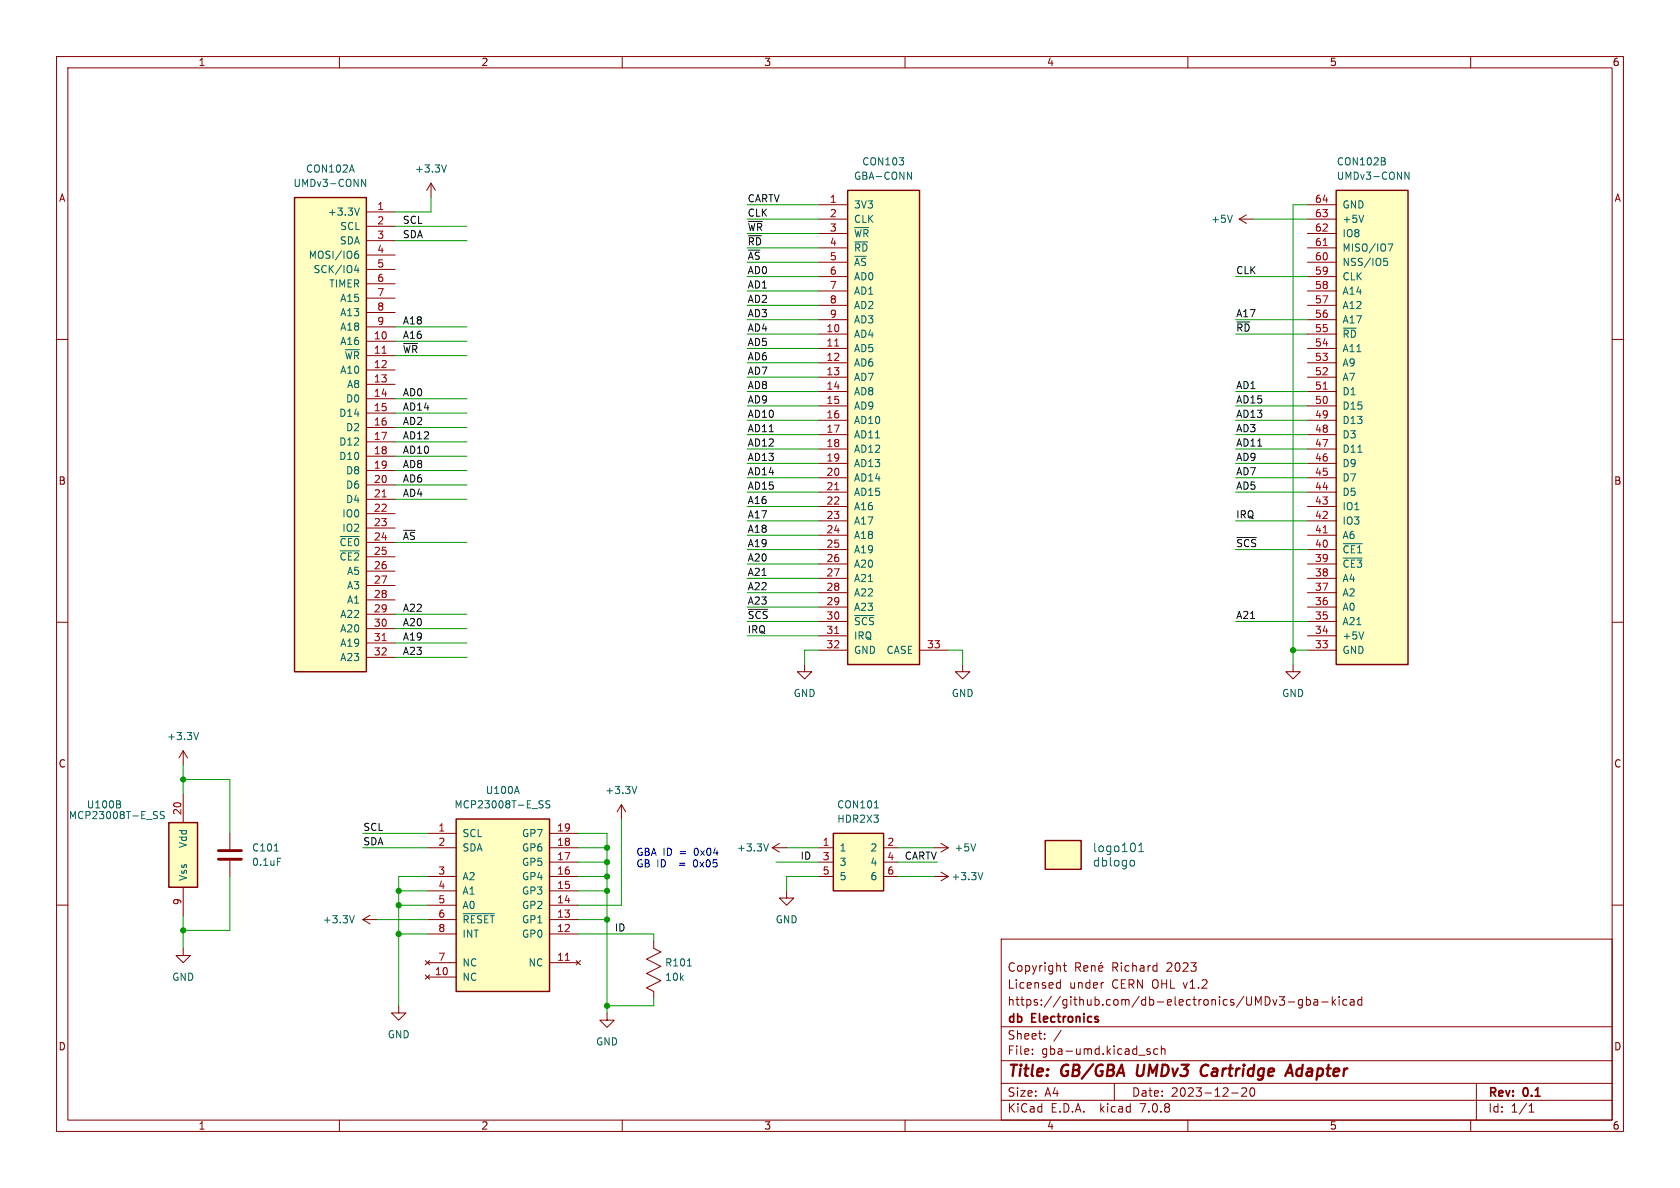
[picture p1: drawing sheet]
<svg xmlns="http://www.w3.org/2000/svg" width="297mm" height="210mm" viewBox="0 0 297 210" stroke-linecap="round" stroke-linejoin="round" font-family="sans-serif">
<g fill="none" stroke="#840000" stroke-width=".18">
<path d="M10 10h277v190h-277zM12 12h273v186h-273zM60 10v2M110 10v2M160 10v2M210 10v2M260 10v2M64.8 37.5h5M76.2 32.4l-.8 1.3M76.2 32.4v2.5M76.2 32.4l.8 1.3M144.8 36.2h5.1"/>
<path d="M144.8 38.7h5.1M219.1 38.7h2.5M219.1 38.7l1.2 .8M220.3 38l-1.2 .7M231.1 36.2h5.1M231.1 38.7h5.1M10 60h2M64.8 40h5M64.8 42.5h5M64.8 45.1h5M64.8 47.6h5M64.8 50.2h5"/>
<path d="M64.8 52.7h5M64.8 55.2h5M64.8 57.8h5M144.8 59.1h5.1M144.8 41.3h5.1M144.8 43.8h5.1M144.8 46.4h5.1M144.8 48.9h5.1M144.8 51.4h5.1M144.8 54h5.1M144.8 56.5h5.1M231.1 59.1h5.1"/>
<path d="M231.1 41.3h5.1M231.1 43.8h5.1M231.1 46.4h5.1M231.1 48.9h5.1M231.1 51.4h5.1M231.1 54h5.1M231.1 56.5h5.1M285 60h2M64.8 60.3h5M64.8 62.9h5M64.8 65.4h5M64.8 67.9h5"/>
<path d="M64.8 70.5h5M64.8 73h5M64.8 75.6h5M64.8 78.1h5M144.8 61.6h5.1M144.8 64.1h5.1M144.8 66.7h5.1M144.8 69.2h5.1M144.8 71.8h5.1M144.8 74.3h5.1M144.8 76.8h5.1M144.8 79.4h5.1"/>
<path d="M231.1 61.6h5.1M231.1 64.1h5.1M231.1 66.7h5.1M231.1 69.2h5.1M231.1 71.8h5.1M231.1 74.3h5.1M231.1 76.8h5.1M231.1 79.4h5.1M64.8 80.6h5M64.8 83.2h5M64.8 85.7h5M64.8 88.3h5"/>
<path d="M64.8 90.8h5M64.8 93.3h5M64.8 95.9h5M64.8 98.4h5M144.8 81.9h5.1M144.8 84.5h5.1M144.8 87h5.1M144.8 89.5h5.1M144.8 92.1h5.1M144.8 94.6h5.1M144.8 97.2h5.1M144.8 99.7h5.1"/>
<path d="M231.1 81.9h5.1M231.1 84.5h5.1M231.1 87h5.1M231.1 89.5h5.1M231.1 92.1h5.1M231.1 94.6h5.1M231.1 97.2h5.1M231.1 99.7h5.1M10 110h2M64.8 101h5M64.8 103.5h5M64.8 106h5"/>
<path d="M64.8 108.6h5M64.8 111.1h5M64.8 113.7h5M64.8 116.2h5M142.2 117.5v1.2h1.3l-1.3 1.3-1.2-1.3h1.2M144.8 102.2h5.1M144.8 104.8h5.1M144.8 107.3h5.1M144.8 109.9h5.1M144.8 112.4h5.1M144.8 114.9h5.1M162.6 114.9h5"/>
<path d="M170.2 117.5v1.2h1.2l-1.2 1.3-1.3-1.3h1.3M228.6 117.5v1.2h1.3l-1.3 1.3-1.3-1.3h1.3M231.1 102.2h5.1M231.1 104.8h5.1M231.1 107.3h5.1M231.1 109.9h5.1M231.1 112.4h5.1M231.1 114.9h5.1M285 110h2M32.4 132.7v2.6M32.4 132.7l-.8 1.3M32.4 132.7l.7 1.3"/>
<path d="M10 160h2M32.4 140.3v5.1M32.4 156.8v5.1M40.6 147.3v2.8M40.6 152.1v2.8M75.6 154.9h5M75.6 149.9h5M75.6 147.3h5M75.6 157.5h5M97.2 154.9h5M97.2 149.9h5M97.2 152.4h5"/>
<path d="M97.2 147.3h5M97.2 157.5h5M109.9 142.2l-.8 1.3M109.9 142.2v2.6M109.9 142.2l.7 1.3M136.5 149.9h2.6M136.5 149.9l1.3 .7M137.8 149.1l-1.3 .8M139.1 157.5v1.3h-1.3l1.3 1.2 1.2-1.2h-1.2M144.8 154.9h2.5M144.8 149.9h2.5M144.8 152.4h2.5"/>
<path d="M156.2 154.9h2.5M156.2 149.9h2.5M156.2 152.4h2.5M165.1 154.9h2.5M165.1 149.9h2.5M166.4 154.2l1.2 .7M166.4 149.1l1.2 .8M167.6 154.9l-1.2 .8M167.6 149.9l-1.2 .7M285 160h2M32.4 167.6v1.3h1.3l-1.3 1.3-1.3-1.3h1.3M64.1 162.6l1.3 .7"/>
<path d="M64.1 162.6h2.6M65.4 161.8l-1.3 .8M70.5 177.8v1.3h1.3l-1.3 1.2-1.3-1.2h1.3M75.2 172.3l.7 .8M75.2 169.8l.7 .8M75.6 170.2h5M75.6 162.6h5M75.6 172.7h5M75.6 165.1h5M75.6 160h5M75.9 172.3l-.7 .8M75.9 169.8l-.7 .8"/>
<path d="M97.2 170.2h5M97.2 162.6h5M97.2 165.1h5M97.2 160h5M101.9 169.8l.7 .8M102.6 169.8l-.7 .8M107.3 179.1v1.2h1.3l-1.3 1.3-1.3-1.3h1.3M115.6 166.4v1.2l1.2 .7-2.5 1.2 2.5 1.3-2.5 1.3 2.5 1.3-2.5 1.2 1.3 .7v1.2M177 166h108v32h-108zM186.9 174.6h.6M186.9 173.8h.6M187.5 173.2v1.5"/>
<path d="M188 170.7h.5M188.2 170.2v1.3l.3 .2M190.2 171l.7-.1 .1-.2v-.4l-.3-.1h-.5v1.5M190.5 171l.5 .7M191.6 171.2l.7-.1-.1-.3-.4-.1-.2 .2 .1 .7h.5M193 170.8l.2-.1 .3 .1 .1 .9M193 170.7v1M194.2 171.2l.8-.1-.1-.3-.4-.1-.3 .2 .1 .7h.6M194.7 170.1l-.2 .2M195 173.7h.1M204.4 170.7l.1 .1M204.5 170.2v1.5"/>
<path d="M204.5 171.6l-.1 .1M226.2 176.2h.9l-.5 .6 .4 .1v.7l-.2 .1h-.4l-.2-.1M227.7 177.1h1.2M230.2 176.8l-.4-.1-.3 .3v.4l.2 .2h.5M230.2 176.7v1.2l-.2 .3-.4-.1M231 176.8l.4-.1 .3 .3v.4l-.2 .2h-.5M231 176.2v1.5M232.3 176.8h.6l.1 .9M233 177.1h-.5a.29 .29 0 0 0-.3 .3 .29 .29 0 0 0 .3 .3l.5-.1M233.7 177.1h1.1M235.5 176.2v1.5M235.7 177.1l.4 .6"/>
<path d="M236.1 176.7l-.6 .6M236.7 176.2v.1M236.7 176.7v1M238.1 176.8l-.4-.1-.3 .3v.4l.1 .2h.6M238.7 176.8h.6l.1 .9M239.4 177.1h-.5a.29 .29 0 0 0-.2 .3 .29 .29 0 0 0 .2 .3l.5-.1M240.7 176.8l-.4-.1-.3 .3v.4l.2 .2h.5M240.7 176.2v1.5M60 198v2M110 198v2M160 198v2M177 194.5h108"/>
<path d="M177 191.5h108M177 187.5h108M177 181.5h108M182.5 186.3v.1M182.5 185.5v.1M184.7 183.6v.1M184.7 182.8v.1M187.6 182.1l-1.3 2M197 191.5v3M202.7 185.7l.7 .4-.2 .3-.5-.1M203.3 185.5l-.3-.1-.3 .2M204.7 185.5l-.5-.1-.2 .3v.4l.1 .2h.6"/>
<path d="M205.3 185.5l.2-.1 .4 .1 .1 .9M205.3 184.9v1.5M210 198v2M217.7 193.2h1.2M220.3 192.4v.5l-.8 .9h.9M221.1 192.4a.81 .81 0 0 0 .4 1.4l.2-.1 .1-.5-.1-.8M260 198v2M261 191.5v6.5M270.3 196.6h.9M270.3 195.5l.4-.4v1.5"/>
</g>
<path d="M201.2 188.2l-.2 1.6 .3 .4M212.3 189.7a.63 .63 0 0 0 1 .4M213.3 188.2a.88 .88 0 0 0-1 .9M227.2 190.2l.9-2 .4 2M227.5 189.6h.9" fill="none" stroke="#840000" stroke-width=".4"/>
<g fill="#ffffc2" stroke="#ffffc2" stroke-width=".18">
<path d="M149.9 33.7h12.7v83.8h-12.7z"/>
<path d="M184.8 148.6h6.3v5.1h-6.3z"/>
<path d="M147.3 147.3h8.9v10.2h-8.9z"/>
<path d="M80.6 144.8h16.6v30.5h-16.6z"/>
<path d="M29.8 145.4h5.1v11.4h-5.1z"/>
<path d="M52.1 34.9h12.7v83.8h-12.7z"/>
<path d="M236.2 33.7h12.7v83.8h-12.7z"/>
</g>
<path d="M52.1 34.9h12.7v83.8h-12.7zM149.9 33.7h12.7v83.8h-12.7zM236.2 33.7h12.7v83.8h-12.7zM29.8 145.4h5.1v11.4h-5.1zM80.6 144.8h16.6v30.5h-16.6zM147.3 147.3h8.9v10.2h-8.9zM184.8 148.6h6.3v5.1h-6.3z" fill="none" stroke="#840000" stroke-width=".25"/>
<path d="M233.9 43.4h.7M67.6 62.4h.7M147.6 61.2h.7M233.9 68.8h.7M67.6 87.8h.7M147.6 86.6h.7M233.9 94.2h.7M67.6 113.2h.7M147.6 112h.7M99.9 169.8h.8" fill="none" stroke="#a90000" stroke-width=".18"/>
<g fill="none" stroke="#006464" stroke-width=".18">
<path d="M63.5 36.8l-.4 1.2M63.9 31.7l.7 1.3v-1.3M78.9 29.2l-.4 1.2M160.4 30.4l.7 1.3v-1.3M217.9 38l-.5 1.3M241.1 38l-.4 1.3M244.8 28.5l.1 .2-.1 .4M244.8 28v.4M248.4 30.4l.7 1.3v-1.3M62.8 44.9h.4l.2 .2-.1 .5h-.5M63 46.9l-.3 .9h.8M63.3 44.4l-.4 .1"/>
<path d="M63.3 47.4v.8M237.5 58h2.2M244.7 45.7h.6M244.7 46.2l.4-.1 .2 .3-.1 .5h-.5M245.4 43.1h.8l-.5 1.3M240.1 80h.7M60.2 94.8h3.3M60.2 97.4h3.3M237.5 98.7h3.3M237.5 96.1h3.3M151.1 108.8h3.4M241.1 111.7l-.4 1.3"/>
<path d="M35.1 129.5l-.4 1.3M91.4 139l.4 1.3M112.6 139l-.4 1.3M21 142.2l.3 .2v.3l-.2 .1M21.2 141.6l.1 .2-.1 .3M27.4 143.5h.4M27.6 144.1l.2 .3-.2 .3M29 143.5h-.4l-.3 .2 .1 .3 .6 .2v.4l-.2 .1h-.5M48.5 150.4h.7M49 151.7h.6M95.5 141.5l.5 .1M95.8 142.2l.2 .3-.2 .3"/>
<path d="M97.2 141.6l-.5-.1-.1 .2v.3l.5 .3 .1 .3-.2 .2h-.5M135.9 149.2l-.5 1.2M154.6 142.8h.7M172.5 149.2l-.4 1.2M173.8 154.2l-.5 1.3M200.1 152.1l.3 .1 .2 .2-.1 .6-.4 .1M201.3 150.6h.9M201.3 149.5l.4-.5v1.6M62.6 161.9l-.4 1.2M81.9 161.5h5.5M121.5 170.8h.7"/>
</g>
<path d="M38.6 151.9h4.1M38.6 150.4h4.1" fill="none" stroke="#840000" stroke-width=".51"/>
<path d="M218.7 95h3.4M132.3 107.7h3.4" fill="none" stroke="#0f0f0f" stroke-width=".18"/>
<g fill="none" stroke="#009600" stroke-width=".18">
<path d="M76.2 34.9v2.6h-6.4M132.1 36.2h12.7M132.1 38.7h12.7M221.6 38.7h9.5M231.1 36.2h-2.5v81.3M69.8 42.5h12.7M69.8 40h12.7M69.8 57.8h12.7M132.1 48.9h12.7M132.1 56.5h12.7M132.1 46.4h12.7M132.1 51.4h12.7"/>
<path d="M132.1 54h12.7M132.1 41.3h12.7M132.1 43.8h12.7M132.1 59.1h12.7M218.4 48.9h12.7M218.4 56.5h12.7M218.4 59.1h12.7M69.8 75.6h12.7M69.8 70.5h12.7M69.8 78.1h12.7M69.8 62.9h12.7M69.8 60.3h12.7"/>
<path d="M69.8 73h12.7M132.1 79.4h12.7M132.1 76.8h12.7M132.1 64.1h12.7M132.1 74.3h12.7M132.1 69.2h12.7M132.1 71.8h12.7M132.1 61.6h12.7M132.1 66.7h12.7M218.4 79.4h12.7M218.4 76.8h12.7M218.4 74.3h12.7"/>
<path d="M218.4 69.2h12.7M218.4 71.8h12.7M69.8 80.6h12.7M69.8 85.7h12.7M69.8 83.2h12.7M69.8 88.3h12.7M69.8 95.9h12.7M132.1 84.5h12.7M132.1 99.7h12.7M132.1 94.6h12.7M132.1 92.1h12.7M132.1 87h12.7"/>
<path d="M132.1 97.2h12.7M132.1 89.5h12.7M132.1 81.9h12.7M218.4 84.5h12.7M218.4 92.1h12.7M218.4 87h12.7M218.4 97.2h12.7M218.4 81.9h12.7M69.8 116.2h12.7M69.8 111.1h12.7M69.8 113.7h12.7M69.8 108.6h12.7"/>
<path d="M132.1 104.8h12.7M132.1 107.3h12.7M132.1 102.2h12.7M132.1 112.4h12.7M132.1 109.9h12.7M144.8 114.9h-2.6v2.6M167.6 114.9h2.6v2.6M218.4 109.9h12.7M228.6 114.9h2.5M32.4 137.8h8.2v9.5M32.4 135.3v5M40.6 154.9v9.6h-8.2"/>
<path d="M64.1 149.9h11.5M64.1 147.3h11.5M70.5 157.5h5.1M75.6 154.9h-5.1v22.9M102.2 149.9h5.1M102.2 147.3h5.1v31.8M102.2 157.5h5.1M102.2 154.9h5.1M102.2 152.4h5.1M109.9 144.8v15.2h-7.7M137.2 152.4h7.6M139.1 149.9h5.7"/>
<path d="M144.8 154.9h-5.7v2.6M158.7 149.9h6.4M158.7 154.9h6.4M158.7 152.4h7M32.4 161.9v5.7M66.7 162.6h8.9M70.5 160h5.1M70.5 165.1h5.1M102.2 162.6h5.1M102.2 165.1h13.4v1.3M115.6 176.5v1.3h-8.3"/>
</g>
<g fill="#009600" stroke="#009600" stroke-width=".18">
<circle cx="32.4" cy="164.5" r=".46"/>
<circle cx="32.4" cy="137.8" r=".46"/>
<circle cx="228.6" cy="114.9" r=".46"/>
<circle cx="70.5" cy="157.5" r=".46"/>
<circle cx="70.5" cy="160" r=".46"/>
<circle cx="70.5" cy="165.1" r=".46"/>
<circle cx="107.3" cy="154.9" r=".46"/>
<circle cx="107.3" cy="157.5" r=".46"/>
<circle cx="107.3" cy="152.4" r=".46"/>
<circle cx="107.3" cy="149.9" r=".46"/>
<circle cx="107.3" cy="162.6" r=".46"/>
<circle cx="107.3" cy="177.8" r=".46"/>
</g>
<g font-size="2.8" fill="#840000">
<text x="178" y="190.9">Title:</text>
<text x="187.7" y="190.9">GB/GBA</text>
<text x="201.8" y="190.9">UMDv3</text>
<text x="213.9" y="190.9">Cartridge</text>
<text x="230" y="190.9">Adapter</text>
</g>
<g font-size="2.1" fill="#006464">
<text x="193.1" y="150.9">logo101</text>
<text x="193.1" y="153.4">dblogo</text>
</g>
<g font-size="2.1" fill="#840000">
<text x="178" y="172">Copyright</text>
<text x="196.6" y="172">Richard</text>
<text x="206.4" y="172">2023</text>
<text x="178" y="178">https://github.com/db-electronics/UMDv3-gba-kicad</text>
<text x="178" y="175">Licensed</text>
<text x="189" y="175">under</text>
<text x="196.6" y="175">CERN OHL v1.2</text>
<text x="178" y="184">Sheet:</text>
<text x="178" y="181.2">db</text>
<text x="182.5" y="181.2">Electronics</text>
<text x="178" y="186.7">File:</text>
<text x="184.1" y="186.7">gba-umd.kicad_sch</text>
<text x="178" y="196.9">KiCad</text>
<text x="178" y="194.1">Size:</text>
<text x="184.7" y="194.1">A4</text>
<text x="185.7" y="196.9">E.D.A.</text>
<text x="194.6" y="196.9">kicad</text>
<text x="200" y="194.1">Date:</text>
<text x="201.8" y="196.9">7.0.8</text>
<text x="207" y="194.1">2023-12-20</text>
<text x="263" y="194.3">Rev:</text>
<text x="263" y="196.9">Id:</text>
<text x="267.1" y="196.9">1/1</text>
<text x="269.4" y="194.3">0.1</text>
</g>
<g font-size="1.8" fill="#840000">
<text x="35" y="11.9">1</text>
<text x="85" y="11.9">2</text>
<text x="135" y="11.9">3</text>
<text x="185" y="11.9">4</text>
<text x="235" y="11.9">5</text>
<text x="285" y="11.9">6</text>
<text x="10.3" y="35.9">A</text>
<text x="285.3" y="35.9">A</text>
<text x="10.3" y="85.9">B</text>
<text x="285.3" y="85.9">B</text>
<text x="10.3" y="135.9">C</text>
<text x="285.3" y="135.9">C</text>
<text x="10.3" y="185.9">D</text>
<text x="285.3" y="185.9">D</text>
<text x="35" y="199.9">1</text>
<text x="85" y="199.9">2</text>
<text x="135" y="199.9">3</text>
<text x="185" y="199.9">4</text>
<text x="235" y="199.9">5</text>
<text x="285" y="199.9">6</text>
</g>
<g font-size="1.8" fill="#006464">
<text x="152.3" y="29.4">CON103</text>
<text x="236.2" y="29.4">CON102B</text>
<text x="51.8" y="33.2">UMDv3-CONN</text>
<text x="54" y="30.7">CON102A</text>
<text x="73.3" y="30.7">+3.3V</text>
<text x="150.9" y="32">GBA-CONN</text>
<text x="236.2" y="32">UMDv3-CONN</text>
<text x="57.9" y="38.3">+3.3V</text>
<text x="60" y="40.9">SCL</text>
<text x="150.9" y="37.1">3V3</text>
<text x="150.9" y="39.6">CLK</text>
<text x="214" y="39.6">+5V</text>
<text x="237.2" y="39.6">+5V</text>
<text x="237.2" y="37.1">GND</text>
<text x="54.5" y="45.9">MOSI/IO6</text>
<text x="60" y="43.4">SDA</text>
<text x="150.9" y="42.1">~{WR}</text>
<text x="150.9" y="44.7">~{RD}</text>
<text x="150.9" y="47.2">~{AS}</text>
<text x="237.2" y="47.2">NSS/IO5</text>
<text x="237.2" y="44.7">MISO/IO7</text>
<text x="237.2" y="42.1">IO8</text>
<text x="55.3" y="48.5">SCK/IO4</text>
<text x="58.1" y="51">TIMER</text>
<text x="60" y="53.6">A15</text>
<text x="150.9" y="49.8">AD0</text>
<text x="150.9" y="52.3">AD1</text>
<text x="237.2" y="52.3">A14</text>
<text x="237.2" y="49.8">CLK</text>
<text x="60" y="56.1">A13</text>
<text x="60" y="58.6">A18</text>
<text x="150.9" y="59.9">AD4</text>
<text x="150.9" y="54.8">AD2</text>
<text x="150.9" y="57.4">AD3</text>
<text x="237.2" y="59.9">~{RD}</text>
<text x="237.2" y="57.4">A17</text>
<text x="237.2" y="54.8">A12</text>
<text x="60" y="61.2">A16</text>
<text x="60.8" y="63.7">~{WR}</text>
<text x="150.9" y="62.5">AD5</text>
<text x="150.9" y="65">AD6</text>
<text x="237.2" y="65">A9</text>
<text x="237.2" y="62.5">A11</text>
<text x="60" y="66.3">A10</text>
<text x="61.1" y="71.3">D0</text>
<text x="61.3" y="68.8">A8</text>
<text x="150.9" y="67.5">AD7</text>
<text x="150.9" y="70.1">AD8</text>
<text x="237.2" y="70.1">D1</text>
<text x="237.2" y="67.5">A7</text>
<text x="59.9" y="73.9">D14</text>
<text x="61.1" y="76.4">D2</text>
<text x="150.9" y="72.6">AD9</text>
<text x="150.9" y="75.2">AD10</text>
<text x="150.9" y="77.7">AD11</text>
<text x="237.2" y="77.7">D3</text>
<text x="237.2" y="75.2">D13</text>
<text x="237.2" y="72.6">D15</text>
<text x="59.9" y="79">D12</text>
<text x="59.9" y="81.5">D10</text>
<text x="150.9" y="80.2">AD12</text>
<text x="150.9" y="82.8">AD13</text>
<text x="237.2" y="82.8">D9</text>
<text x="237.2" y="80.2">D11</text>
<text x="61.1" y="84">D8</text>
<text x="61.1" y="86.6">D6</text>
<text x="61.1" y="89.1">D4</text>
<text x="150.9" y="85.3">AD14</text>
<text x="150.9" y="87.9">AD15</text>
<text x="237.2" y="87.9">D5</text>
<text x="237.2" y="85.3">D7</text>
<text x="60.4" y="91.7">IO0</text>
<text x="60.4" y="94.2">IO2</text>
<text x="150.9" y="90.4">A16</text>
<text x="150.9" y="92.9">A17</text>
<text x="150.9" y="95.5">A18</text>
<text x="237.2" y="95.5">A6</text>
<text x="237.2" y="92.9">IO3</text>
<text x="237.2" y="90.4">IO1</text>
<text x="59.9" y="96.7">~{CE0}</text>
<text x="59.9" y="99.3">~{CE2}</text>
<text x="61.3" y="101.8">A5</text>
<text x="150.9" y="98">A19</text>
<text x="150.9" y="100.6">A20</text>
<text x="237.2" y="100.6">~{CE3}</text>
<text x="237.2" y="98">~{CE1}</text>
<text x="61.3" y="104.4">A3</text>
<text x="61.3" y="106.9">A1</text>
<text x="150.9" y="103.1">A21</text>
<text x="150.9" y="105.6">A22</text>
<text x="237.2" y="105.6">A2</text>
<text x="237.2" y="103.1">A4</text>
<text x="60" y="109.4">A22</text>
<text x="60" y="112">A20</text>
<text x="150.9" y="108.2">A23</text>
<text x="150.9" y="110.7">~{SCS}</text>
<text x="150.9" y="113.3">IRQ</text>
<text x="237.2" y="113.3">+5V</text>
<text x="237.2" y="110.7">A21</text>
<text x="237.2" y="108.2">A0</text>
<text x="60" y="114.5">A19</text>
<text x="60" y="117.1">A23</text>
<text x="150.9" y="115.8">GND</text>
<text x="156.6" y="115.8">CASE</text>
<text x="237.2" y="115.8">GND</text>
<text x="140.2" y="123.4">GND</text>
<text x="168.1" y="123.4">GND</text>
<text x="226.6" y="123.4">GND</text>
<text x="29.4" y="131">+3.3V</text>
<text x="15.2" y="143.1">U100B</text>
<text x="80.2" y="143.1">MCP23008T-E_SS</text>
<text x="85.8" y="140.6">U100A</text>
<text x="106.9" y="140.6">+3.3V</text>
<text x="147.9" y="143.1">CON101</text>
<text x="12.1" y="145">MCP23008T-E_SS</text>
<text x="81.7" y="148.2">SCL</text>
<text x="92.2" y="148.2">GP7</text>
<text x="147.9" y="145.6">HDR2X3</text>
<text x="33.2" y="155.8" transform="rotate(-90 33.2 155.8)">Vss</text>
<text x="33.2" y="150" transform="rotate(-90 33.2 150)">Vdd</text>
<text x="44.5" y="150.7">C101</text>
<text x="44.5" y="153.3">0.1uF</text>
<text x="81.7" y="150.7">SDA</text>
<text x="81.7" y="155.8">A2</text>
<text x="92.2" y="155.8">GP4</text>
<text x="92.2" y="153.3">GP5</text>
<text x="92.2" y="150.7">GP6</text>
<text x="130.2" y="150.7">+3.3V</text>
<text x="148.3" y="150.7">1</text>
<text x="148.3" y="153.3">3</text>
<text x="148.3" y="155.8">5</text>
<text x="153.8" y="150.7">2</text>
<text x="153.8" y="153.3">4</text>
<text x="153.8" y="155.8">6</text>
<text x="168.1" y="155.8">+3.3V</text>
<text x="168.6" y="150.7">+5V</text>
<text x="81.7" y="158.3">A1</text>
<text x="81.7" y="160.9">A0</text>
<text x="92.2" y="160.9">GP2</text>
<text x="92.2" y="158.3">GP3</text>
<text x="57" y="163.4">+3.3V</text>
<text x="81.7" y="163.4">~{RESET}</text>
<text x="81.7" y="166">INT</text>
<text x="92.2" y="166">GP0</text>
<text x="92.2" y="163.4">GP1</text>
<text x="137" y="163.4">GND</text>
<text x="30.3" y="173.6">GND</text>
<text x="81.7" y="173.6">NC</text>
<text x="81.7" y="171">NC</text>
<text x="93.3" y="171">NC</text>
<text x="117.5" y="171">R101</text>
<text x="117.5" y="173.6">10k</text>
<text x="68.4" y="183.7">GND</text>
<text x="105.3" y="185">GND</text>
</g>
<g font-size="1.8" fill="#0f0f0f">
<text x="132.1" y="35.8">CARTV</text>
<text x="71.1" y="39.7">SCL</text>
<text x="132.1" y="40.9">~{WR}</text>
<text x="132.1" y="38.4">CLK</text>
<text x="71.1" y="42.2">SDA</text>
<text x="132.1" y="46">~{AS}</text>
<text x="132.1" y="43.5">~{RD}</text>
<text x="132.1" y="48.5">AD0</text>
<text x="132.1" y="51.1">AD1</text>
<text x="132.1" y="53.6">AD2</text>
<text x="218.4" y="48.5">CLK</text>
<text x="71.1" y="57.4">A18</text>
<text x="71.1" y="60">A16</text>
<text x="132.1" y="56.2">AD3</text>
<text x="132.1" y="58.7">AD4</text>
<text x="218.4" y="56.2">A17</text>
<text x="218.4" y="58.7">~{RD}</text>
<text x="71.1" y="62.5">~{WR}</text>
<text x="132.1" y="61.2">AD5</text>
<text x="132.1" y="63.8">AD6</text>
<text x="71.1" y="70.1">AD0</text>
<text x="132.1" y="68.9">AD8</text>
<text x="132.1" y="71.4">AD9</text>
<text x="132.1" y="66.3">AD7</text>
<text x="218.4" y="71.4">AD15</text>
<text x="218.4" y="68.9">AD1</text>
<text x="71.1" y="77.8">AD12</text>
<text x="71.1" y="75.2">AD2</text>
<text x="71.1" y="72.7">AD14</text>
<text x="132.1" y="73.9">AD10</text>
<text x="132.1" y="76.5">AD11</text>
<text x="218.4" y="73.9">AD13</text>
<text x="218.4" y="76.5">AD3</text>
<text x="71.1" y="80.3">AD10</text>
<text x="71.1" y="82.8">AD8</text>
<text x="132.1" y="81.6">AD13</text>
<text x="132.1" y="79">AD12</text>
<text x="218.4" y="79">AD11</text>
<text x="218.4" y="81.6">AD9</text>
<text x="71.1" y="85.4">AD6</text>
<text x="71.1" y="87.9">AD4</text>
<text x="132.1" y="84.1">AD14</text>
<text x="132.1" y="86.6">AD15</text>
<text x="132.1" y="89.2">A16</text>
<text x="218.4" y="84.1">AD7</text>
<text x="218.4" y="86.6">AD5</text>
<text x="71.1" y="95.5">~{AS}</text>
<text x="132.1" y="91.7">A17</text>
<text x="132.1" y="94.3">A18</text>
<text x="218.4" y="91.7">IRQ</text>
<text x="132.1" y="101.9">A21</text>
<text x="132.1" y="96.8">A19</text>
<text x="132.1" y="99.3">A20</text>
<text x="218.4" y="96.8">~{SCS}</text>
<text x="132.1" y="104.4">A22</text>
<text x="132.1" y="107">A23</text>
<text x="71.1" y="110.8">A20</text>
<text x="71.1" y="108.2">A22</text>
<text x="71.1" y="113.3">A19</text>
<text x="132.1" y="112">IRQ</text>
<text x="132.1" y="109.5">~{SCS}</text>
<text x="218.4" y="109.5">A21</text>
<text x="71.1" y="115.9">A23</text>
<text x="64.1" y="147">SCL</text>
<text x="64.1" y="149.5">SDA</text>
<text x="141.4" y="152.1">ID</text>
<text x="159.8" y="152.1">CARTV</text>
<text x="108.6" y="164.8">ID</text>
</g>
<g font-size="1.8" fill="#a90000">
<text x="146.6" y="35.9">1</text>
<text x="232.4" y="35.9">64</text>
<text x="66.6" y="37.2">1</text>
<text x="66.6" y="39.8">2</text>
<text x="146.6" y="38.5">2</text>
<text x="146.6" y="41">3</text>
<text x="232.4" y="41">62</text>
<text x="232.4" y="38.5">63</text>
<text x="66.6" y="42.3">3</text>
<text x="66.6" y="44.8">4</text>
<text x="66.6" y="47.4">5</text>
<text x="146.6" y="43.6">4</text>
<text x="146.6" y="46.1">5</text>
<text x="232.4" y="46.1">60</text>
<text x="232.4" y="43.6">61</text>
<text x="66.6" y="49.9">6</text>
<text x="66.6" y="52.5">7</text>
<text x="146.6" y="48.6">6</text>
<text x="146.6" y="51.2">7</text>
<text x="146.6" y="53.7">8</text>
<text x="232.4" y="53.7">57</text>
<text x="232.4" y="51.2">58</text>
<text x="232.4" y="48.6">59</text>
<text x="66.6" y="55">8</text>
<text x="66.6" y="57.5">9</text>
<text x="146" y="58.8">10</text>
<text x="146.6" y="56.3">9</text>
<text x="232.4" y="58.8">55</text>
<text x="232.4" y="56.3">56</text>
<text x="66" y="60.1">10</text>
<text x="66" y="62.6">11</text>
<text x="66" y="65.2">12</text>
<text x="146" y="61.3">11</text>
<text x="146" y="63.9">12</text>
<text x="232.4" y="63.9">53</text>
<text x="232.4" y="61.3">54</text>
<text x="66" y="67.7">13</text>
<text x="66" y="70.2">14</text>
<text x="146" y="66.4">13</text>
<text x="146" y="69">14</text>
<text x="146" y="71.5">15</text>
<text x="232.4" y="71.5">50</text>
<text x="232.4" y="69">51</text>
<text x="232.4" y="66.4">52</text>
<text x="66" y="72.8">15</text>
<text x="66" y="75.3">16</text>
<text x="66" y="77.9">17</text>
<text x="146" y="74">16</text>
<text x="146" y="76.6">17</text>
<text x="232.4" y="76.6">48</text>
<text x="232.4" y="74">49</text>
<text x="66" y="80.4">18</text>
<text x="66" y="82.9">19</text>
<text x="146" y="79.1">18</text>
<text x="146" y="81.7">19</text>
<text x="232.4" y="81.7">46</text>
<text x="232.4" y="79.1">47</text>
<text x="66" y="85.5">20</text>
<text x="66" y="88">21</text>
<text x="146" y="84.2">20</text>
<text x="146" y="86.7">21</text>
<text x="146" y="89.3">22</text>
<text x="232.4" y="89.3">43</text>
<text x="232.4" y="86.7">44</text>
<text x="232.4" y="84.2">45</text>
<text x="66" y="90.6">22</text>
<text x="66" y="93.1">23</text>
<text x="66" y="95.6">24</text>
<text x="146" y="91.8">23</text>
<text x="146" y="94.4">24</text>
<text x="232.4" y="94.4">41</text>
<text x="232.4" y="91.8">42</text>
<text x="66" y="98.2">25</text>
<text x="66" y="100.7">26</text>
<text x="146" y="96.9">25</text>
<text x="146" y="99.4">26</text>
<text x="146" y="102">27</text>
<text x="232.4" y="102">38</text>
<text x="232.4" y="99.4">39</text>
<text x="232.4" y="96.9">40</text>
<text x="66" y="103.3">27</text>
<text x="66" y="105.8">28</text>
<text x="146" y="104.5">28</text>
<text x="146" y="107.1">29</text>
<text x="232.4" y="107.1">36</text>
<text x="232.4" y="104.5">37</text>
<text x="66" y="108.3">29</text>
<text x="66" y="110.9">30</text>
<text x="66" y="113.4">31</text>
<text x="146" y="109.6">30</text>
<text x="146" y="112.1">31</text>
<text x="232.4" y="112.1">34</text>
<text x="232.4" y="109.6">35</text>
<text x="66" y="116">32</text>
<text x="146" y="114.7">32</text>
<text x="163.8" y="114.7">33</text>
<text x="232.4" y="114.7">33</text>
<text x="32.1" y="144.2" transform="rotate(-90 32.1 144.2)">20</text>
<text x="77.4" y="147.1">1</text>
<text x="77.4" y="149.6">2</text>
<text x="98.4" y="149.6">18</text>
<text x="98.4" y="147.1">19</text>
<text x="145.3" y="149.6">1</text>
<text x="156.8" y="149.6">2</text>
<text x="77.4" y="154.7">3</text>
<text x="98.4" y="154.7">16</text>
<text x="98.4" y="152.1">17</text>
<text x="145.3" y="152.1">3</text>
<text x="145.3" y="154.7">5</text>
<text x="156.8" y="152.1">4</text>
<text x="156.8" y="154.7">6</text>
<text x="32.1" y="160.1" transform="rotate(-90 32.1 160.1)">9</text>
<text x="77.4" y="157.2">4</text>
<text x="77.4" y="159.8">5</text>
<text x="98.4" y="159.8">14</text>
<text x="98.4" y="157.2">15</text>
<text x="77.4" y="162.3">6</text>
<text x="77.4" y="164.8">8</text>
<text x="98.4" y="164.8">12</text>
<text x="98.4" y="162.3">13</text>
<text x="76.8" y="172.5">10</text>
<text x="77.4" y="169.9">7</text>
<text x="98.4" y="169.9">11</text>
</g>
<g font-size="1.8" fill="#0000c2">
<text x="112.4" y="151.4">GBA ID</text>
<text x="112.4" y="153.4">GB ID</text>
<text x="120.2" y="151.4">=</text>
<text x="120.3" y="153.4">=</text>
<text x="123" y="151.4">0x04</text>
<text x="123.1" y="153.4">0x05</text>
</g>
</svg>
